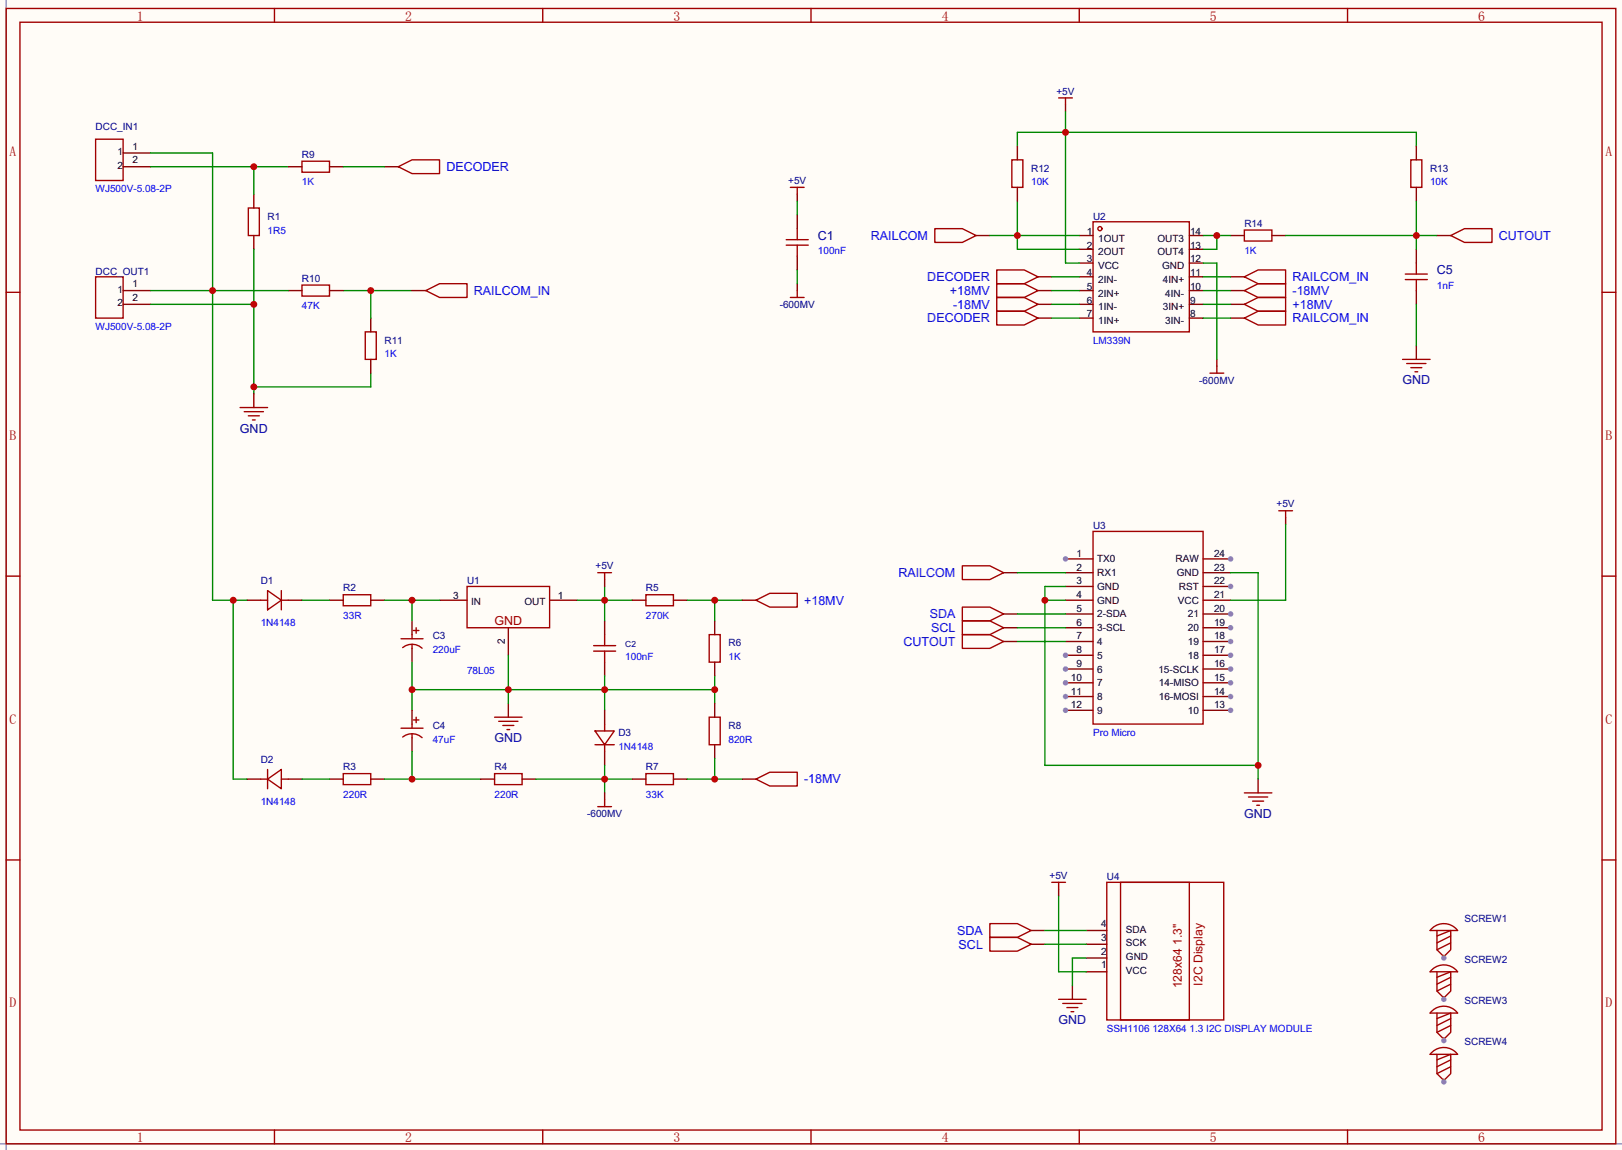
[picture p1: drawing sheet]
<svg xmlns="http://www.w3.org/2000/svg" width="299mm" height="212mm" viewBox="0 0 299 212" stroke-linecap="round" stroke-linejoin="round" font-family="sans-serif">
<path d="M0 0h299.5v212.3h-299.5z" fill="#fffcf7"/>
<path d="M1.1 0v212.3M0 211.1h299.5" fill="none" stroke="#999" stroke-width=".25"/>
<g fill="none" stroke="#a10000" stroke-width=".25">
<path d="M1.1 1.6h297.2v209.5h-297.2zM3.7 4.1h292.1v204.5h-292.1zM50.7 1.6v2.5M100.2 1.6v2.5M149.7 1.6v2.5M199.3 1.6v2.5M248.8 1.6v2.5M1.1 54h2.6M295.8 54h2.5M1.1 106.3h2.6M295.8 106.3h2.5M1.1 158.7h2.6"/>
<path d="M295.8 158.7h2.5M264.5 171.3a3.2 3.2 0 0 1 4.6 .4h-5.1zM265.3 171.7v3.6l1.3 1.3 1.2-1.3v-3.6l-2.5 1.1M267.8 172.8l-2.5 1.2M267.8 174l-2.5 1.3M50.7 208.6v2.5M100.2 208.6v2.5M149.7 208.6v2.5M199.3 208.6v2.5M248.8 208.6v2.5"/>
</g>
<path d="M266.6 176.3v.5" fill="none" stroke="#870000" stroke-width=".25"/>
<circle cx="266.6" cy="176.8" r=".51" fill="#999"/>
<path d="M264.5 178.9a3.2 3.2 0 0 1 4.6 .5h-5.1zM265.3 179.4v3.5l1.3 1.3 1.2-1.3v-3.5l-2.5 1M267.8 180.4l-2.5 1.2M267.8 181.6l-2.5 1.3" fill="none" stroke="#a10000" stroke-width=".25"/>
<path d="M266.6 183.9v.5" fill="none" stroke="#870000" stroke-width=".25"/>
<circle cx="266.6" cy="184.4" r=".51" fill="#999"/>
<path d="M264.5 186.5a3.2 3.2 0 0 1 4.6 .5h-5.1zM265.3 187v3.5l1.3 1.3 1.2-1.3v-3.5l-2.5 1M267.8 188l-2.5 1.3M267.8 189.3l-2.5 1.2" fill="none" stroke="#a10000" stroke-width=".25"/>
<path d="M266.6 191.6v.5" fill="none" stroke="#870000" stroke-width=".25"/>
<circle cx="266.6" cy="192.1" r=".51" fill="#999"/>
<path d="M264.5 194.1a3.2 3.2 0 0 1 4.6 .5h-5.1zM265.3 194.6v3.6l1.3 1.2 1.2-1.2v-3.6l-2.5 1M267.8 195.6l-2.5 1.3M267.8 196.9l-2.5 1.3" fill="none" stroke="#a10000" stroke-width=".25"/>
<path d="M266.6 199.2v.5" fill="none" stroke="#870000" stroke-width=".25"/>
<circle cx="266.6" cy="199.7" r=".51" fill="#999"/>
<path d="M17.7 25.7h5v7.6h-5zM45.8 38.4h2.1v5.1h-2.1zM17.7 51.1h5v7.6h-5z" fill="none" stroke="#a10000" stroke-width=".25"/>
<path d="M22.7 28.2h5.1M22.7 30.8h5.1M46.9 35.9v2.5M22.7 53.6h5.1M22.7 56.2h5.1M46.9 43.5v2.5" fill="none" stroke="#870000" stroke-width=".25"/>
<path d="M27.8 30.8h25.4M46.9 30.8v5.1" fill="none" stroke="#008700" stroke-width=".25"/>
<circle cx="46.9" cy="30.8" r=".63" fill="#c00"/>
<path d="M27.8 56.2h19.1M46.9 46v26.7M68.5 68.9v2.5h-21.6" fill="none" stroke="#008700" stroke-width=".25"/>
<g fill="#c00">
<circle cx="46.9" cy="56.2" r=".63"/>
<circle cx="46.9" cy="71.4" r=".63"/>
</g>
<g fill="none" stroke="#870000" stroke-width=".25">
<path d="M46.9 72.7v2.5M45.6 110.8h2.5M53.2 110.8h2.6M60.8 110.8h2.6M68.5 110.8h2.5M76.1 114.6v2.5M76.1 119.7v2.5M81.2 110.8h5M93.9 115.9v5M101.5 110.8h5.1M111.6 114.6v2.5M93.9 129.8v2.6"/>
<path d="M111.6 122.2v2.6M45.6 143.8h2.5M53.2 143.8h2.6"/>
</g>
<g fill="none" stroke="#a10000" stroke-width=".25">
<path d="M44.3 75.2h5.1M45.1 76h3.5M45.8 76.7h2.1M46.6 77.5h.5M48.1 110.8h1.3M49.4 109l2.5 1.8-2.5 1.8zM51.9 110.8h1.3M51.9 109v3.6M63.4 109.8h5.1v2h-5.1zM74 117.9h4.1M74.3 119.5a2.74 2.74 0 0 1 3.6 .1M76.1 117.1v.8"/>
<path d="M76.1 118.9v.8M76.3 116.4h1M76.8 115.9v1M86.2 108.2h15.3v7.7h-15.3zM109.6 119.2h4.1M111.6 117.1v2.1M91.3 132.4h5.1M92.1 133.1h3.5M92.8 133.9h2.1M93.6 134.7h.5M109.6 120.2h4.1M111.6 120.2v2"/>
<path d="M48.1 143.8h1.3M49.4 143.8l2.5-1.8v3.6zM49.4 142v3.6M51.9 143.8h1.3"/>
</g>
<path d="M71 110.8h10.2M76.1 110.8v3.8" fill="none" stroke="#008700" stroke-width=".25"/>
<circle cx="76.1" cy="110.8" r=".63" fill="#c00"/>
<path d="M106.6 110.8h10.1M111.6 108.2v6.4" fill="none" stroke="#008700" stroke-width=".25"/>
<circle cx="111.6" cy="110.8" r=".63" fill="#c00"/>
<path d="M76.1 127.3h55.9M76.1 122.2v8.9M93.9 120.9v8.9M111.6 124.8v6.3M132 124.8v5" fill="none" stroke="#008700" stroke-width=".25"/>
<g fill="#c00">
<circle cx="93.9" cy="127.3" r=".63"/>
<circle cx="111.6" cy="127.3" r=".63"/>
<circle cx="132" cy="127.3" r=".63"/>
<circle cx="76.1" cy="127.3" r=".63"/>
</g>
<path d="M111.6 107v1.2M76.1 131.1v2.5M76.1 136.2v2.5M60.8 143.8h2.6M68.5 143.8h2.5" fill="none" stroke="#870000" stroke-width=".25"/>
<path d="M110.4 105.7h2.5M111.6 105.7v1.3M74 134.4h4.1M74.3 136a2.74 2.74 0 0 1 3.6 .1M76.1 133.6v.8M76.1 135.4v.8M76.3 132.9h1M76.8 132.4v1M63.4 142.8h5.1v2h-5.1z" fill="none" stroke="#a10000" stroke-width=".25"/>
<path d="M55.8 110.8h5M76.1 138.7v5.1M55.8 143.8h5M71 143.8h17.8" fill="none" stroke="#008700" stroke-width=".25"/>
<circle cx="76.1" cy="143.8" r=".63" fill="#c00"/>
<path d="M109.9 134.9h3.5l-1.8 2.6zM109.9 137.5h3.5M111.6 133.6v1.3M111.6 137.5v1.2M91.3 142.8h5.1v2h-5.1z" fill="none" stroke="#a10000" stroke-width=".25"/>
<path d="M111.6 131.1v2.5M111.6 138.7v2.6M88.8 143.8h2.5M96.4 143.8h2.5" fill="none" stroke="#870000" stroke-width=".25"/>
<path d="M98.9 143.8h17.8M111.6 141.3v5" fill="none" stroke="#008700" stroke-width=".25"/>
<circle cx="111.6" cy="143.8" r=".63" fill="#c00"/>
<path d="M119.3 109.8h5v2h-5zM130.9 117.1h2.1v5.1h-2.1z" fill="none" stroke="#a10000" stroke-width=".25"/>
<path d="M116.7 110.8h2.6M124.3 110.8h2.6M132 114.6v2.5M132 122.2v2.6" fill="none" stroke="#870000" stroke-width=".25"/>
<path d="M126.9 110.8h10.1M132 110.8v3.8" fill="none" stroke="#008700" stroke-width=".25"/>
<circle cx="132" cy="110.8" r=".63" fill="#c00"/>
<path d="M130.9 132.4h2.1v5.1h-2.1zM119.3 142.8h5v2h-5z" fill="none" stroke="#a10000" stroke-width=".25"/>
<path d="M132 129.8v2.6M132 137.5v2.5M116.7 143.8h2.6M124.3 143.8h2.6" fill="none" stroke="#870000" stroke-width=".25"/>
<path d="M132 140v3.8M126.9 143.8h10.1" fill="none" stroke="#008700" stroke-width=".25"/>
<circle cx="132" cy="143.8" r=".63" fill="#c00"/>
<path d="M53.2 30.8h2.6M60.8 30.8h2.6M71 30.8h2.5M68.5 58.7v2.6M68.5 66.3v2.6M137 110.8h2.6M137 143.8h2.6" fill="none" stroke="#870000" stroke-width=".25"/>
<path d="M55.8 29.8h5v2h-5zM73.5 30.8l2.6-1.3h5.1v2.5h-5.1zM67.4 61.3h2.1v5h-2.1zM139.6 110.8l2.5-1.3h5.1v2.6h-5.1zM139.6 143.8l2.5-1.3h5.1v2.6h-5.1z" fill="none" stroke="#a10000" stroke-width=".25"/>
<path d="M63.4 30.8h7.6M63.4 53.6h12.7M68.5 53.6v5.1" fill="none" stroke="#008700" stroke-width=".25"/>
<circle cx="68.5" cy="53.6" r=".63" fill="#c00"/>
<g fill="none" stroke="#870000" stroke-width=".25">
<path d="M196.7 19.3v1.3M147.2 35.9v1.2M147.2 39.7v2.5M53.2 53.6h2.6M60.8 53.6h2.6M76.1 53.6h2.5M147.2 47.3v2.5M147.2 52.4v1.2M199.3 53.6h2.5M199.3 43.5h2.5M199.3 46h2.5M199.3 48.6h2.5"/>
<path d="M199.3 51.1h2.5M199.3 56.2h2.5M199.3 58.7h2.5M219.6 53.6h2.5M219.6 43.5h2.5M219.6 46h2.5M219.6 48.6h2.5M219.6 51.1h2.5M219.6 56.2h2.5M219.6 58.7h2.5M111.6 146.3v1.3"/>
</g>
<g fill="none" stroke="#a10000" stroke-width=".25">
<path d="M195.5 18.1h2.5M196.7 18.1v1.2M145.9 34.6h2.6M147.2 34.6v1.3M55.8 52.6h5v2h-5zM78.6 53.6l2.6-1.2h5v2.5h-5zM145.2 45.3h4M145.2 44.2h4M145.9 54.9h2.6M147.2 42.2v2M147.2 45.3v2M147.2 53.6v1.3"/>
<path d="M201.8 40.9h17.8v20.4h-17.8zM110.4 148.9h2.5M111.6 147.6v1.3"/>
<circle cx="203.1" cy="42.2" r=".38"/>
</g>
<path d="M147.2 37.1v2.6M187.8 27v-2.6h73.7v2.6M196.7 20.6v28h2.6M147.2 49.8v2.6" fill="none" stroke="#008700" stroke-width=".25"/>
<circle cx="196.7" cy="24.4" r=".63" fill="#c00"/>
<path d="M180.2 43.5h2.6M191.6 53.6h2.6M191.6 56.2h2.6M191.6 51.1h2.6M191.6 58.7h2.6M227.2 53.6h2.5M227.2 56.2h2.5M227.2 51.1h2.5M227.2 58.7h2.5M265.3 43.5h2.5" fill="none" stroke="#870000" stroke-width=".25"/>
<path d="M172.6 42.2h5.1l2.5 1.3-2.5 1.2h-5.1zM184 52.4h5.1l2.5 1.2-2.5 1.3h-5.1zM184 54.9h5.1l2.5 1.3-2.5 1.2h-5.1zM184 49.8h5.1l2.5 1.3-2.5 1.3h-5.1zM184 57.4h5.1l2.5 1.3-2.5 1.3h-5.1zM229.7 56.2l2.6-1.3h5.1v2.5h-5.1zM229.7 53.6l2.6-1.2h5.1v2.5h-5.1zM229.7 58.7l2.6-1.3h5.1v2.6h-5.1zM229.7 51.1l2.6-1.3h5.1v2.6h-5.1zM267.8 43.5l2.6-1.3h5.1v2.5h-5.1z" fill="none" stroke="#a10000" stroke-width=".25"/>
<path d="M187.8 37.1v8.9h11.5M182.8 43.5h16.5M194.2 53.6h5.1M194.2 56.2h5.1M194.2 51.1h5.1M194.2 58.7h5.1M222.1 53.6h5.1M222.1 56.2h5.1M222.1 51.1h5.1M222.1 58.7h5.1" fill="none" stroke="#008700" stroke-width=".25"/>
<circle cx="187.8" cy="43.5" r=".63" fill="#c00"/>
<path d="M186.8 29.5h2v5.1h-2zM260.5 29.5h2v5.1h-2zM229.7 42.5h5.1v2h-5.1z" fill="none" stroke="#a10000" stroke-width=".25"/>
<path d="M187.8 27v2.5M187.8 34.6v2.5M261.5 27v2.5M261.5 34.6v2.5M227.2 43.5h2.5M234.8 43.5h2.6" fill="none" stroke="#870000" stroke-width=".25"/>
<path d="M222.1 43.5h5.1M224.7 43.5v2.5h-2.6" fill="none" stroke="#008700" stroke-width=".25"/>
<circle cx="224.7" cy="43.5" r=".63" fill="#c00"/>
<path d="M259.5 51.6h4M259.5 50.6h4M261.5 48.6v2M261.5 51.6v2M259 66.3h5M259.7 67.1h3.6M260.5 67.9h2M261.2 68.6h.5" fill="none" stroke="#a10000" stroke-width=".25"/>
<path d="M261.5 46v2.6M261.5 53.6v2.6M261.5 63.8v2.5" fill="none" stroke="#870000" stroke-width=".25"/>
<path d="M261.5 37.1v8.9M237.4 43.5h27.9" fill="none" stroke="#008700" stroke-width=".25"/>
<circle cx="261.5" cy="43.5" r=".63" fill="#c00"/>
<path d="M27.8 28.2h11.4v82.6h6.4M27.8 53.6h25.4M222.1 48.6h2.6v17.7M261.5 56.2v7.6M43.1 110.8v33h2.5" fill="none" stroke="#008700" stroke-width=".25"/>
<path d="M224.7 66.3v1.3" fill="none" stroke="#870000" stroke-width=".25"/>
<path d="M223.4 68.9h2.5M224.7 67.6v1.3" fill="none" stroke="#a10000" stroke-width=".25"/>
<g fill="#c00">
<circle cx="39.2" cy="53.6" r=".63"/>
<circle cx="43.1" cy="110.8" r=".63"/>
</g>
<path d="M196.7 103.2h5.1" fill="none" stroke="#870000" stroke-width=".25"/>
<circle cx="196.7" cy="103.2" r=".51" fill="#999"/>
<path d="M196.7 105.7h5.1M196.7 108.2h5.1M196.7 110.8h5.1M196.7 113.3h5.1M196.7 115.9h5.1M196.7 118.4h5.1M196.7 120.9h5.1" fill="none" stroke="#870000" stroke-width=".25"/>
<circle cx="196.7" cy="120.9" r=".51" fill="#999"/>
<path d="M196.7 123.5h5.1" fill="none" stroke="#870000" stroke-width=".25"/>
<circle cx="196.7" cy="123.5" r=".51" fill="#999"/>
<path d="M196.7 126h5.1" fill="none" stroke="#870000" stroke-width=".25"/>
<circle cx="196.7" cy="126" r=".51" fill="#999"/>
<path d="M196.7 128.6h5.1" fill="none" stroke="#870000" stroke-width=".25"/>
<circle cx="196.7" cy="128.6" r=".51" fill="#999"/>
<path d="M196.7 131.1h5.1" fill="none" stroke="#870000" stroke-width=".25"/>
<circle cx="196.7" cy="131.1" r=".51" fill="#999"/>
<path d="M222.1 131.1h5.1" fill="none" stroke="#870000" stroke-width=".25"/>
<circle cx="227.2" cy="131.1" r=".51" fill="#999"/>
<path d="M222.1 128.6h5.1" fill="none" stroke="#870000" stroke-width=".25"/>
<circle cx="227.2" cy="128.6" r=".51" fill="#999"/>
<path d="M222.1 126h5.1" fill="none" stroke="#870000" stroke-width=".25"/>
<circle cx="227.2" cy="126" r=".51" fill="#999"/>
<path d="M222.1 123.5h5.1" fill="none" stroke="#870000" stroke-width=".25"/>
<circle cx="227.2" cy="123.5" r=".51" fill="#999"/>
<path d="M222.1 120.9h5.1" fill="none" stroke="#870000" stroke-width=".25"/>
<circle cx="227.2" cy="120.9" r=".51" fill="#999"/>
<path d="M222.1 118.4h5.1" fill="none" stroke="#870000" stroke-width=".25"/>
<circle cx="227.2" cy="118.4" r=".51" fill="#999"/>
<path d="M222.1 115.9h5.1" fill="none" stroke="#870000" stroke-width=".25"/>
<circle cx="227.2" cy="115.9" r=".51" fill="#999"/>
<path d="M222.1 113.3h5.1" fill="none" stroke="#870000" stroke-width=".25"/>
<circle cx="227.2" cy="113.3" r=".51" fill="#999"/>
<path d="M222.1 110.8h5.1M222.1 108.2h5.1" fill="none" stroke="#870000" stroke-width=".25"/>
<circle cx="227.2" cy="108.2" r=".51" fill="#999"/>
<path d="M222.1 105.7h5.1M222.1 103.2h5.1" fill="none" stroke="#870000" stroke-width=".25"/>
<circle cx="227.2" cy="103.2" r=".51" fill="#999"/>
<path d="M201.8 98.1h20.3v35.5h-20.3zM236.1 94.3h2.5M237.4 94.3v1.2M177.7 104.4h5.1l2.5 1.3-2.5 1.3h-5.1zM177.7 117.1h5.1l2.5 1.3-2.5 1.3h-5.1zM229.7 146.3h5.1M230.5 147.1h3.6M231.3 147.9h2M232 148.6h.5" fill="none" stroke="#a10000" stroke-width=".25"/>
<path d="M237.4 95.5v1.3M185.3 105.7h2.5M185.3 118.4h2.5M232.3 143.8v2.5" fill="none" stroke="#870000" stroke-width=".25"/>
<path d="M192.9 110.8h3.8M196.7 108.2h-3.8v33.1h39.4M227.2 105.7h5.1v38.1" fill="none" stroke="#008700" stroke-width=".25"/>
<g fill="#c00">
<circle cx="232.3" cy="141.3" r=".63"/>
<circle cx="192.9" cy="110.8" r=".63"/>
</g>
<path d="M237.4 96.8v14h-10.2M187.8 105.7h8.9M187.8 118.4h8.9M187.8 115.9h8.9M187.8 113.3h8.9M192.9 174.3h7.6M192.9 171.7h7.6M195.5 165.4v14h5M200.5 176.8h-2.5v5.1" fill="none" stroke="#008700" stroke-width=".25"/>
<path d="M185.3 113.3h2.5M185.3 115.9h2.5M190.4 171.7h2.5M190.4 174.3h2.5M195.5 164.1v1.3M200.5 171.7h3.8M200.5 174.3h3.8M200.5 176.8h3.8M200.5 179.4h3.8M198 181.9v2.5" fill="none" stroke="#870000" stroke-width=".25"/>
<path d="M177.7 112.1h5.1l2.5 1.2-2.5 1.3h-5.1zM177.7 114.6h5.1l2.5 1.3-2.5 1.2h-5.1zM182.8 170.5h5l2.6 1.2-2.6 1.3h-5zM182.8 173h5l2.6 1.3-2.6 1.3h-5zM194.2 162.9h2.5M195.5 162.9v1.2M204.3 162.9h21.6v25.4h-21.6zM206.9 162.9h12.7v25.4h-12.7zM195.5 184.4h5M196.2 185.2h3.6M197 186h2M197.7 186.7h.5" fill="none" stroke="#a10000" stroke-width=".25"/>
<g font-size="2.5" fill="#a00000">
<text x="25.3" y="3.8">1</text>
<text x="74.8" y="3.8">2</text>
<text x="124.3" y="3.8">3</text>
<text x="173.9" y="3.8">4</text>
<text x="223.4" y="3.8">5</text>
<text x="272.9" y="3.8">6</text>
<text x="1.8" y="28.8">A</text>
<text x="296.4" y="28.8">A</text>
<text x="1.8" y="81.2">B</text>
<text x="296.4" y="81.2">B</text>
<text x="1.8" y="133.5">C</text>
<text x="296.4" y="133.5">C</text>
<text x="1.8" y="185.9">D</text>
<text x="296.4" y="185.9">D</text>
<text x="25.3" y="210.9">1</text>
<text x="74.8" y="210.9">2</text>
<text x="124.3" y="210.9">3</text>
<text x="173.9" y="210.9">4</text>
<text x="223.4" y="210.9">5</text>
<text x="272.9" y="210.9">6</text>
</g>
<g font-size="2.3" fill="#00f">
<text x="82.4" y="31.6">DECODER</text>
<text x="160.8" y="44.3">RAILCOM</text>
<text x="276.7" y="44.3">CUTOUT</text>
<text x="171.2" y="51.9">DECODER</text>
<text x="238.6" y="51.9">RAILCOM_IN</text>
<text x="87.5" y="54.4">RAILCOM_IN</text>
<text x="171.2" y="59.5">DECODER</text>
<text x="175.4" y="54.4">+18MV</text>
<text x="176" y="57">-18MV</text>
<text x="238.6" y="57">+18MV</text>
<text x="238.6" y="54.4">-18MV</text>
<text x="238.6" y="59.5">RAILCOM_IN</text>
<text x="165.9" y="106.5">RAILCOM</text>
<text x="148.5" y="111.6">+18MV</text>
<text x="166.8" y="119.2">CUTOUT</text>
<text x="171.7" y="114.1">SDA</text>
<text x="171.9" y="116.7">SCL</text>
<text x="148.5" y="144.6">-18MV</text>
<text x="176.7" y="172.6">SDA</text>
<text x="177" y="175.1">SCL</text>
</g>
<g font-size="2.3" fill="#000080">
<text x="151" y="44.3">C1</text>
<text x="265.3" y="50.6">C5</text>
<text x="258.9" y="71">GND</text>
<text x="44.3" y="79.8">GND</text>
<text x="91.3" y="137">GND</text>
<text x="229.7" y="151">GND</text>
<text x="195.4" y="189.1">GND</text>
</g>
<text font-size="2.3" fill="#a00000" x="91.3" y="115.4">GND</text>
<g font-size="2.2" fill="#a00000">
<text x="218.2" y="182.4" transform="rotate(-90 218.2 182.4)">128x64 1.3&quot;</text>
<text x="222" y="181.9" transform="rotate(-90 222 181.9)">I2C Display</text>
</g>
<g font-size="1.8" fill="#000080">
<text x="195.1" y="17.4">+5V</text>
<text x="17.7" y="24.1">DCC_IN1</text>
<text x="55.8" y="29.1">R9</text>
<text x="145.5" y="34">+5V</text>
<text x="190.4" y="31.7">R12</text>
<text x="264" y="31.7">R13</text>
<text x="49.4" y="40.6">R1</text>
<text x="201.8" y="40.6">U2</text>
<text x="229.7" y="41.8">R14</text>
<text x="17.7" y="50.7">DCC_OUT1</text>
<text x="55.8" y="52">R10</text>
<text x="144" y="56.8">-600MV</text>
<text x="71" y="63.4">R11</text>
<text x="221.4" y="70.8">-600MV</text>
<text x="235.7" y="93.6">+5V</text>
<text x="201.8" y="97.7">U3</text>
<text x="48.1" y="107.9">D1</text>
<text x="86.2" y="107.9">U1</text>
<text x="110" y="105.1">+5V</text>
<text x="63.4" y="109.1">R2</text>
<text x="119.3" y="109.1">R5</text>
<text x="79.9" y="118">C3</text>
<text x="134.5" y="119.3">R6</text>
<text x="79.9" y="134.5">C4</text>
<text x="114.2" y="135.8">D3</text>
<text x="134.5" y="134.5">R8</text>
<text x="48.1" y="140.9">D2</text>
<text x="63.4" y="142.2">R3</text>
<text x="91.3" y="142.2">R4</text>
<text x="119.3" y="142.2">R7</text>
<text x="108.4" y="150.8">-600MV</text>
<text x="193.8" y="162.2">+5V</text>
<text x="204.3" y="162.5">U4</text>
<text x="270.4" y="170.1">SCREW1</text>
<text x="270.4" y="177.7">SCREW2</text>
<text x="270.4" y="185.3">SCREW3</text>
<text x="270.4" y="193">SCREW4</text>
</g>
<g font-size="1.8">
<text x="21.7" y="28.6">1</text>
<text x="24.5" y="27.6">1</text>
<text x="21.7" y="31.2">2</text>
<text x="24.5" y="30.1">2</text>
<text x="200.6" y="43.3">1</text>
<text x="200.6" y="45.9">2</text>
<text x="202.7" y="44.6">1OUT</text>
<text x="202.7" y="47.1">2OUT</text>
<text x="213.7" y="47.1">OUT4</text>
<text x="213.7" y="44.6">OUT3</text>
<text x="219.7" y="45.9">13</text>
<text x="219.7" y="43.3">14</text>
<text x="24.5" y="53">1</text>
<text x="200.6" y="48.4">3</text>
<text x="200.6" y="51">4</text>
<text x="200.6" y="53.5">5</text>
<text x="202.7" y="49.7">VCC</text>
<text x="202.7" y="52.2">2IN-</text>
<text x="214.5" y="49.7">GND</text>
<text x="214.7" y="52.2">4IN+</text>
<text x="219.7" y="53.5">10</text>
<text x="219.7" y="51">11</text>
<text x="219.7" y="48.4">12</text>
<text x="21.7" y="54">1</text>
<text x="21.7" y="56.6">2</text>
<text x="24.5" y="55.5">2</text>
<text x="200.6" y="56">6</text>
<text x="200.6" y="58.6">7</text>
<text x="202.7" y="54.8">2IN+</text>
<text x="202.7" y="57.3">1IN-</text>
<text x="202.7" y="59.8">1IN+</text>
<text x="214.7" y="57.3">3IN+</text>
<text x="215.2" y="59.8">3IN-</text>
<text x="215.2" y="54.8">4IN-</text>
<text x="219.7" y="58.6">8</text>
<text x="219.7" y="56">9</text>
<text x="198.7" y="102.8">1</text>
<text x="198.7" y="105.3">2</text>
<text x="198.7" y="107.9">3</text>
<text x="202.6" y="103.8">TX0</text>
<text x="202.6" y="106.3">RX1</text>
<text x="217.1" y="103.8">RAW</text>
<text x="217.3" y="106.3">GND</text>
<text x="224.2" y="107.9">22</text>
<text x="224.2" y="105.3">23</text>
<text x="224.2" y="102.8">24</text>
<text x="83.7" y="110.6">3</text>
<text x="87" y="111.7">IN</text>
<text x="96.8" y="111.7">OUT</text>
<text x="103" y="110.6">1</text>
<text x="198.7" y="110.4">4</text>
<text x="198.7" y="113">5</text>
<text x="202.6" y="108.9">GND</text>
<text x="202.6" y="111.4">GND</text>
<text x="202.6" y="114">2-SDA</text>
<text x="217.5" y="111.4">VCC</text>
<text x="217.7" y="108.9">RST</text>
<text x="219.3" y="114">21</text>
<text x="224.2" y="113">20</text>
<text x="224.2" y="110.4">21</text>
<text x="93.2" y="118.9" transform="rotate(-90 93.2 118.9)">2</text>
<text x="198.7" y="115.5">6</text>
<text x="198.7" y="118">7</text>
<text x="202.6" y="116.5">3-SCL</text>
<text x="202.6" y="119">4</text>
<text x="219.3" y="119">19</text>
<text x="219.3" y="116.5">20</text>
<text x="224.2" y="118">18</text>
<text x="224.2" y="115.5">19</text>
<text x="197.7" y="125.7">10</text>
<text x="198.7" y="120.6">8</text>
<text x="198.7" y="123.1">9</text>
<text x="202.6" y="121.6">5</text>
<text x="202.6" y="124.1">6</text>
<text x="213.9" y="124.1">15-SCLK</text>
<text x="219.3" y="121.6">18</text>
<text x="224.2" y="125.7">15</text>
<text x="224.2" y="123.1">16</text>
<text x="224.2" y="120.6">17</text>
<text x="197.7" y="128.2">11</text>
<text x="197.7" y="130.7">12</text>
<text x="202.6" y="126.7">7</text>
<text x="202.6" y="129.2">8</text>
<text x="202.6" y="131.7">9</text>
<text x="214" y="129.2">16-MOSI</text>
<text x="214" y="126.7">14-MISO</text>
<text x="219.3" y="131.7">10</text>
<text x="224.2" y="130.7">13</text>
<text x="224.2" y="128.2">14</text>
<text x="203.3" y="171.1">4</text>
<text x="203.3" y="173.7">3</text>
<text x="207.9" y="172.1">SDA</text>
<text x="203.3" y="176.2">2</text>
<text x="203.3" y="178.7">1</text>
<text x="207.9" y="174.7">SCK</text>
<text x="207.9" y="177.2">GND</text>
<text x="207.9" y="179.8">VCC</text>
</g>
<g font-size="1.8" fill="#00f">
<text x="17.7" y="35.5">WJ500V-5.08-2P</text>
<text x="55.8" y="34.2">1K</text>
<text x="190.4" y="34.2">10K</text>
<text x="264" y="34.2">10K</text>
<text x="49.4" y="43.1">1R5</text>
<text x="151" y="46.9">100nF</text>
<text x="229.7" y="46.9">1K</text>
<text x="265.3" y="53.3">1nF</text>
<text x="55.8" y="57.1">47K</text>
<text x="17.7" y="60.9">WJ500V-5.08-2P</text>
<text x="71" y="66">1K</text>
<text x="201.8" y="63.4">LM339N</text>
<text x="48.1" y="115.5">1N4148</text>
<text x="63.4" y="114.2">33R</text>
<text x="119.3" y="114.2">270K</text>
<text x="79.9" y="120.6">220uF</text>
<text x="86.2" y="124.4">78L05</text>
<text x="115.4" y="121.8">100nF</text>
<text x="134.5" y="121.8">1K</text>
<text x="79.9" y="137.1">47uF</text>
<text x="134.5" y="137.1">820R</text>
<text x="201.8" y="135.8">Pro Micro</text>
<text x="114.2" y="138.4">1N4148</text>
<text x="48.1" y="148.5">1N4148</text>
<text x="63.4" y="147.2">220R</text>
<text x="91.3" y="147.2">220R</text>
<text x="119.3" y="147.2">33K</text>
<text x="204.3" y="190.4">SSH1106 128X64 1.3 I2C DISPLAY MODULE</text>
</g>
<text font-size="1.6" fill="#000080" x="115.4" y="119.4">C2</text>
</svg>
